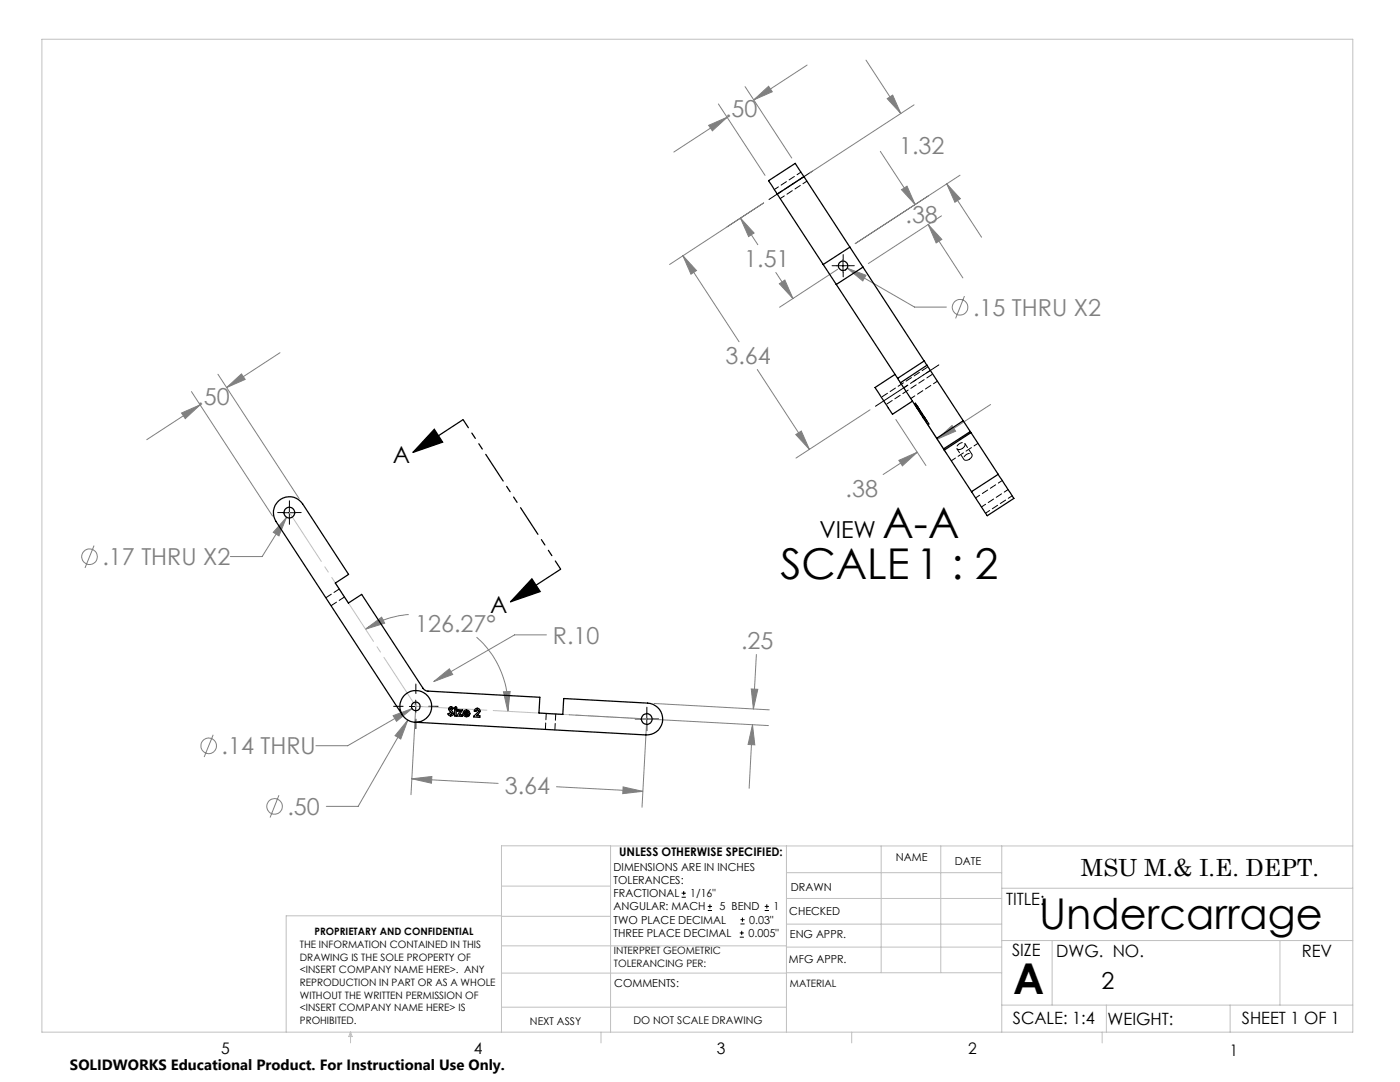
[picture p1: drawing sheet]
<svg xmlns="http://www.w3.org/2000/svg" width="279mm" height="216mm" viewBox="0 0 279 216" stroke-linecap="round" stroke-linejoin="round" font-family="sans-serif">
<g fill="none" stroke="#808080" stroke-width=".2">
<path d="M148.7 17.3l9.3 14.2M150.4 19.9l3-2.7 .7 1.1zM161.1 13l-10.7 6.9M172.8 12l7 10.6M177.1 19.7l1.1-.7 1.6 3.6zM141.4 25l3.7-1.6-2.9 2.7zM143.4 20.7l9.3 14.3M145.1 23.4l-10.6 6.9M175.7 30.2l6.9 10.6M179.9 37.9l1.1-.8 1.6 3.7zM182.4 20.9l-20.9 13.7M188.9 36.7l2.8 3-1.1 .7z"/>
<path d="M188.9 36.7l7 10.6M191.6 35l-20.9 13.6M136.3 51l2.7 3-1.1 .7zM136.3 51l11.2 17.2M147.8 43.5l2.7 3-1.1 .7zM147.8 43.5l3.4 5.3M152.4 40.5l-18.8 12.3M154.8 54.4l3.5 5.2M155.5 56.6l1.1-.7 1.7 3.7zM167.2 53.7l-11.6 7.6M169.1 53.5l3.7 1.4-.6 1.2zM169.1 53.5l13.4 7.8h6.4"/>
<path d="M185.2 44.8l2.8 3-1.2 .7zM185.2 44.8l7 10.7M187.9 43.1l-14.6 9.5M192.5 59.1l-1.8 4.4M38.2 78.1l16.2 24.9M43.5 74.7l16.2 24.8M45.2 77.3l3-2.7 .7 1.1zM55.9 70.4l-10.7 6.9M151.1 73.7l10.4 16M36.2 82.4l3.7-1.6-2.9 2.7zM39.9 80.8l-10.6 6.9M158.8 86.7l1.1-.7 1.6 3.7z"/>
<path d="M173.6 81.8l-14.7 9.6M178.8 83.7l6 9.2M179.4 91.9l3.7-1.7-3 2.8zM182.8 81.1l6 9.2M183.1 90.2l-6.9 4.5M187 87.6l3-2.7 .7 1.1zM197.7 80.7l-10.7 6.9M18.8 108.9l-1.8 4.4M57.2 103.2l-1.5 3.7-1.2-.7zM57.2 103.2l-4.9 7.9h-6.3M72.9 125.6l3.3-2.4 .6 1.2zM81.6 122.6a18.2 18.2 0 0 0-8.7 3"/>
<path d="M86.6 136l3.1-2.5 .6 1.1zM95.1 127.1a18.5 18.5 0 0 1 6.3 14.9M100.5 138h1.3l-.4 4zM109 126.7h-6.3l-16.1 9.3M149.9 137.5h1.3l-.8 4zM151 130.6l-.6 10.9M42.5 146.6l-1.8 4.5M55.7 158.7l-1.8 4.4M78.5 142.8l3.7-1.4-3.1 2.5zM81.4 143.7l-1.4 3.8-1.2-.7zM81.4 143.7l-9.9 17.2h-6.4M82.2 155.4l4-.5-.1 1.4z"/>
<path d="M82.2 155.4l17.2 .9M82.2 141.4l-12.8 7.4h-6.4M82.9 142.2l-.9 16.4M111.1 157l17.2 .9M113.6 142.6l39.8 2.2M124.4 157l3.9 .9-4 .5zM129 144.7l-.9 16.4M130.5 140.4l23 1.2M150.2 144.6l.4 4h-1.3zM150.2 144.6l-.7 12.7"/>
<circle cx="191.6" cy="61.3" r="1.55"/>
<circle cx="17.9" cy="111.1" r="1.55"/>
<circle cx="41.7" cy="148.8" r="1.55"/>
<circle cx="54.8" cy="160.9" r="1.56"/>
</g>
<g fill="none" stroke="#000" stroke-width=".2">
<path d="M167 53h2.5M168.2 51.8v2.5M56.5 102.3h2.5M57.7 101v2.6M83 139.7v2.5M81.7 141h2.5M127.8 143.5h2.6M129.1 142.2v2.5M136 179h.9M136 178.2h.9M136.5 177.8v.8M141.3 181.7h.8"/>
<path d="M141.3 180.9h.8M141.7 180.4v.9M147.6 187h.8M147.6 186.2h.8M147.8 184.4h.8M147.8 183.5h.8M148 185.7v.9M148.2 183.1v.8M152.6 181.7h.9M152.6 180.9h.9M153 180.4v.9"/>
</g>
<path d="M86.7 85.7l1.6 2.5-5.9 2.1zM92.4 83.7l-10 6.6M106.2 115.5l1.6 2.5-5.9 2.1zM111.9 113.6l-10 6.5" fill="none" stroke="#000" stroke-width=".25"/>
<path d="M111.9 113.6l-19.5-29.9" fill="none" stroke="#000" stroke-width=".25" stroke-dasharray="6.3 1.3 1.3 1.3 1.3 1.3" stroke-dashoffset="4.4"/>
<g fill="none" stroke="#000" stroke-width=".2" stroke-dasharray="15.2 1.3 1.3 1.3">
<path d="M167 53h-.9M168.3 51.8v-1M168.3 54.3v.9M169.5 53h1M56.5 102.3h-1.1M57.8 101v-1.1M57.8 103.5v1.1M59 102.3h1.1M83 138.4v-1.9M80.5 140.9h-2M83 143.5v1.9M85.5 140.9h1.9"/>
<path d="M127.8 143.5h-1.1M129.1 142.2v-1.1M129.1 144.7v1.1M130.4 143.5h1"/>
</g>
<path d="M153.5 39.8l8.6-5.7" fill="none" stroke="#000" stroke-width=".2" stroke-dasharray="15.2 1.3 1.3 1.3" stroke-dashoffset="12"/>
<path d="M174.7 81.1l12.7-8.3" fill="none" stroke="#000" stroke-width=".2" stroke-dasharray="15.2 1.3 1.3 1.3" stroke-dashoffset="7.6"/>
<path d="M83 140.9l-25.2-38.6M129.1 143.5l-46.1-2.6" fill="none" stroke="#c0c0c0" stroke-width=".2" stroke-dasharray="15.2 1.3 1.3 1.3" stroke-dashoffset="3.6"/>
<g fill="none" stroke="#c0c0c0" stroke-width=".2">
<path d="M8.4 7.8h261.6v198.2h-261.6zM100.1 176.8h21.7M121.8 168.8v37.2M157 168.8v37.2M157 179.3h42.9M157 174.1h42.9M175.9 168.8v25.3M187.7 168.8v25.3M199.9 177.2h70.1M199.9 168.8v37.2M270 168.8h-169.9v37.2M100.1 194.2h56.9"/>
<path d="M100.1 188.7h56.9M100.1 182.8h21.7M100.1 182.7h-43v23.3M157 194.1h42.9M157 184.4h42.9M157 189h42.9M199.9 187.7h70.1M210 187.7v12.9M255.4 187.7v12.9M70 206v2.1M70 206l.3 .8h-.7zM100.1 201h56.9"/>
<path d="M119.9 206v2.1M170 206v2.1M199.9 200.6h70.1M220 206v2.1M220.8 200.6v5.4M245.5 200.6v5.4"/>
</g>
<path d="M106.2 115.5l1.6 2.5-5.9 2.1zM86.7 85.7l1.6 2.5-5.9 2.1z" fill="#000"/>
<g fill="#808080">
<path d="M124.4 157l3.9 .9-4 .5zM82.2 155.4l4-.5-.1 1.4zM100.5 138h1.3l-.4 4zM72.9 125.6l3.3-2.4 .6 1.2z"/>
<path d="M86.6 136l3.7-1.4-.6-1.1zM81.4 143.7l-2.6 3.1 1.2 .7zM78.5 142.8l.6 1.1 3.1-2.5zM57.2 103.2l-2.7 3 1.2 .7zM45.2 77.3l3-2.7 .7 1.1zM36.2 82.4l3.7-1.6-2.9 2.7zM149.9 137.5h1.3l-.8 4zM150.2 144.6l.4 4h-1.3zM150.4 19.9l3-2.7 .7 1.1zM141.4 25l3.7-1.6-2.9 2.7zM179.9 37.9l1.1-.8 1.6 3.7zM185.2 44.8l2.8 3-1.2 .7zM169.1 53.5l3.1 2.6 .6-1.2zM177.1 19.7l1.1-.7 1.6 3.6zM188.9 36.7l2.8 3-1.1 .7zM136.3 51l2.7 3-1.1 .7zM158.8 86.7l1.1-.7 1.6 3.7zM179.4 91.9l3.7-1.7-3 2.8zM187 87.6l3-2.7 .7 1.1zM147.8 43.5l2.7 3-1.1 .7zM155.5 56.6l1.1-.7 1.7 3.7z"/>
</g>
<g fill="none" stroke="#000" stroke-width=".25">
<path d="M155.1 38.7l24 36.8M160.4 35.2l-1.7-2.6-5.3 3.5 1.7 2.6M160.4 35.2l24 36.8M160.4 35.2l-5.3 3.5M169.6 49.3l-5.3 3.5M172.2 53.3l-5.3 3.5M178.6 74.7l-4 2.6 3.3 5.1 .2 .3 4-2.7M179.1 75.5l.6 .9M179.7 76.4l7.2 11.1M184.4 72l.6 .9M184.4 72l-5.3 3.5M185 72.9l8.6 13.2"/>
<path d="M185 72.9l-5.3 3.5M184.3 83.3l-.1 .1M184.3 83.4v.1M186.9 87.5l1.4 2.1M188.3 89.6l.2 .2M188.5 89.8l5.4 8.3M192.2 84l-5.3 3.5M193.6 86.1l-5.3 3.5M193.6 86.1l.2 .2M193.8 86.3l-5.3 3.5M193.8 86.3l5.4 8.4M199.2 94.7l3.2 4.7-5.4 3.5-3.1-4.8"/>
<path d="M199.2 94.7l-5.3 3.4M80.3 142.7l-25.2-38.7a3.2 3.2 0 0 1 .9-4.4 3.2 3.2 0 0 1 4.4 .9l9.2 14.1-2.7 1.7 2.6 4 2.7-1.7 12.5 19.1 .6 .2 22.4 1.2-.1 3.2 4.7 .3 .2-3.2 16.8 .9a3.2 3.2 0 0 1 3 3.4 3.2 3.2 0 0 1-3.4 2.9l-46.1-2.5M89.7 141.1h.5l.3 .3-.2 .1-.2-.1-.2 .1a1.2 1.2 0 0 1 .5 1.1l-.3 .2a.59 .59 0 0 1-.7-.3l.3-.2 .1 .2a.2 .2 0 0 0 .3 0 .2 .2 0 0 0 0-.3l-.5-.5a.41 .41 0 0 1 .1-.6zM90.8 141.6h.3l-.1 1.3-.3-.1zM91.3 141.6l1 .1-.6 .9 .5 .1v.2h-1l.6-1h-.5zM92.7 141.8a.71 .71 0 0 1 .8 0 .71 .71 0 0 1 .3 .7l-1.1-.1 .3 .3 .4-.1 .3 .2a.7 .7 0 0 1-1.1 0 .7 .7 0 0 1 .1-1zM92.8 142.1l.3-.1 .4 .2zM94.9 141.4a.56 .56 0 0 1 .8 .1 .56 .56 0 0 1-.1 .8l-.5 .5h.7l-.1 .4-1.2-.1 1-1.2-.1-.3h-.3l-.1 .3h-.3z"/>
<circle cx="168.3" cy="53" r=".94"/>
<circle cx="57.7" cy="102.3" r="1.08"/>
<circle cx="83" cy="141" r="3.2"/>
<circle cx="83" cy="141" r=".87"/>
<circle cx="90.9" cy="141.3" r=".21"/>
<circle cx="129.1" cy="143.5" r="1.07"/>
</g>
<g fill="none" stroke="#000" stroke-width=".2" stroke-dasharray="1.3 .6">
<path d="M182.7 80.4v.1M182.7 80.4l-.3 .2M182.7 80.5l.3 .4M182.7 80.5l-.2 .2M182.8 80.6l-.2 .1M182.9 80.7l-.3 .1M182.9 80.7l-.2 .2M182.9 80.8l.1 .1M182.9 80.8l-.2 .1M183 81.4l.3-.1M183 81l.2 .2M183 81l-.2 .1"/>
<path d="M183 80.9l-.2 .2M183.1 81v.1M183.1 81.1l.1 .1M183.1 81.1l-.2 .1M183.2 81.2l-.2 .1M183.2 81.2l-.2 .2M183.2 81.7l.2-.1M183.3 81.3v.1M183.3 81.3l-.3 .2M183.3 81.4l.1 .1M183.3 81.4l-.2 .1M183.4 82l.2-.2"/>
<path d="M183.4 81.5l.3 .5M183.4 81.5l-.2 .2M183.5 81.7l-.2 .1M183.5 81.7l-.2 .2M183.7 81.9l-.2 .2M183.7 82l.2 .2M183.7 82l-.2 .2M183.8 82.1l-.2 .1M183.9 82.3l-.2 .1M183.9 82.3v.1M183.9 82.2l-.3 .2M183.9 82.3l-.2 .2"/>
<path d="M183.9 82.4l-.2 .1M184 82.4l-.3 .1M184 82.5l-.2 .1M184.1 82.6l-.2 .1M184.1 82.7l-.2 .1M184.2 82.7l-.2 .2M184.3 83.3l.2-.1M184.3 82.9l-.3 .1M184.3 82.9l-.2 .1M184.4 83v.1M184.4 83.6l.3-.2M184.4 83l-.3 .2"/>
<path d="M184.4 83.1l-.2 .1M184.4 83.1l-.2 .2M184.5 83.2l-.2 .1M184.5 83.2l-.2 .2M184.5 83.3l-.2 .1M184.6 83.3l-.3 .1M184.6 83.3l-.2 .2M184.6 83.4l-.2 .1M184.7 83.6l-.2 .1M184.8 83.8l-.2 .1M184.8 83.8l.2 .3M184.9 83.8l-.2 .1"/>
<path d="M184.9 83.9l-.2 .1M185 84l-.2 .1M185 84.1l-.2 .1M185 84.1h.1M185.1 84.1l.2 .3M185.1 84.1l-.2 .1M185.3 84.4l-.2 .1M185.3 84.4l.1 .2M185.4 84.6l-.2 .2M67.7 117.5l-2.6 1.8M66.1 120.8l2.7-1.7M109 142.3l-.2 3.2"/>
<path d="M110.7 145.6l.2-3.1"/>
</g>
<path d="M155.7 39.6l5.3-3.5M159.9 34.3l-5.3 3.5M160.5 35.2l-5.4 3.5M185.7 73.9l-5.3 3.5M187.1 76l-5.3 3.5M183.9 82.4l.4 .6M189.9 91.9l5.3-3.4M191 89.5l1.4 2.2M194 90.6l-1.4-2.1M200 95.9l-5.3 3.4M202 98.9l-5.3 3.5M195.9 101.1l5.3-3.4" fill="none" stroke="#000" stroke-width=".2" stroke-dasharray="1.3 .6" stroke-dashoffset=".3"/>
<path d="M192.1 89.5l.2-.2a.55 .55 0 0 0 .3-.8 .55 .55 0 0 0-.9-.1l-.5 .3a.55 .55 0 0 0-.2 .8 .55 .55 0 0 0 .8 .1l.3-.1M193.5 91.6l.2-.2a.55 .55 0 0 0 .3-.8 .55 .55 0 0 0-.9 0l-.5 .3a.55 .55 0 0 0-.2 .8 .55 .55 0 0 0 .8 .1l.3-.2" fill="none" stroke="#000" stroke-width=".2" stroke-dasharray="1.3 .6" stroke-dashoffset=".1"/>
<path d="M184.4 83.1l.4 .7" fill="none" stroke="#000" stroke-width=".2" stroke-dasharray="1.3 .6" stroke-dashoffset=".4"/>
<path d="M185.2 73.2l-9.3 6.1M176.9 80.7l9.3-6.1" fill="none" stroke="#000" stroke-width=".2" stroke-dasharray="1.3 .6" stroke-dashoffset="-.2"/>
<g font-size="8.5">
<text x="176.1" y="107.4">A-A</text>
<text x="155.7" y="115.6">SCALE1 : 2</text>
<text x="207.4" y="185.3">Undercarrage</text>
<text x="202.2" y="198.3">A</text>
</g>
<g font-size="4.7" fill="#808080">
<text x="144.7" y="23.3">.50</text>
<text x="179.4" y="30.8">1.32</text>
<text x="180.7" y="44.6">.38</text>
<text x="148.5" y="53.3">1.51</text>
<text x="194.2" y="63">.15 THRU X2</text>
<text x="144.8" y="72.7">3.64</text>
<text x="39.4" y="80.8">.50</text>
<text x="168.8" y="99.2">.38</text>
<text x="20.5" y="112.8">.17 THRU X2</text>
<text x="82.9" y="126.1">126.27°</text>
<text x="110.4" y="128.4">R.10</text>
<text x="147.9" y="129.6">.25</text>
<text x="44.2" y="150.5">.14 THRU</text>
<text x="100.7" y="158.4">3.64</text>
<text x="57.4" y="162.6">.50</text>
</g>
<g font-size="4.7">
<text x="78.4" y="92.4">A</text>
<text x="163.5" y="107.3">VIEW</text>
<text x="97.9" y="122.3">A</text>
<text x="215.7" y="174.7">MSU M.&amp; I.E. DEPT.</text>
<text x="219.8" y="197.3">2</text>
</g>
<g font-size="3.4">
<text x="200.8" y="180.5">TITLE:</text>
<text x="202" y="190.8">SIZE</text>
<text x="210.8" y="190.9">DWG. NO.</text>
<text x="259.8" y="191">REV</text>
<text x="202.1" y="204.4">SCALE: 1:4</text>
<text x="221" y="204.5">WEIGHT:</text>
<text x="247.8" y="204.4">SHEET 1 OF 1</text>
</g>
<g font-size="3.2">
<text x="44.2" y="210.4">5</text>
<text x="94.6" y="210.3">4</text>
<text x="143.1" y="210.4">3</text>
<text x="193.2" y="210.3">2</text>
<text x="245.4" y="210.6">1</text>
</g>
<text font-size="3" x="14" y="213.5">SOLIDWORKS Educational Product. For Instructional Use Only.</text>
<text font-size="2.4" x="123.6" y="170.8">UNLESS OTHERWISE SPECIFIED:</text>
<g font-size="2.2">
<text x="122.5" y="173.7">DIMENSIONS ARE IN INCHES</text>
<text x="178.8" y="171.8">NAME</text>
<text x="190.6" y="172.5">DATE</text>
<text x="122.5" y="176.4">TOLERANCES:</text>
<text x="122.5" y="179">FRACTIONAL</text>
<text x="137.8" y="179">1/16&quot;</text>
<text x="157.8" y="177.8">DRAWN</text>
<text x="122.5" y="184.3">TWO PLACE DECIMAL</text>
<text x="122.5" y="181.7">ANGULAR: MACH</text>
<text x="143.6" y="181.7">5 BEND</text>
<text x="149.5" y="184.3">0.03&quot;</text>
<text x="154.4" y="181.7">1</text>
<text x="157.5" y="182.5">CHECKED</text>
<text x="122.5" y="187">THREE PLACE DECIMAL</text>
<text x="149.4" y="187">0.005&quot;</text>
<text x="157.6" y="187.2">ENG APPR.</text>
<text x="122.6" y="197">COMMENTS:</text>
<text x="157.4" y="192.2">MFG APPR.</text>
</g>
<g font-size="2.1">
<text x="105.8" y="204.5">NEXT ASSY</text>
<text x="126.4" y="204.3">DO NOT SCALE DRAWING</text>
</g>
<g font-size="2">
<text x="59.8" y="189.2">THE INFORMATION CONTAINED IN THIS</text>
<text x="59.8" y="191.7">DRAWING IS THE SOLE PROPERTY OF</text>
<text x="62.8" y="186.5">PROPRIETARY AND CONFIDENTIAL</text>
<text x="122.5" y="190.4">INTERPRET GEOMETRIC</text>
<text x="59.8" y="194.2">&lt;INSERT COMPANY NAME HERE&gt;. ANY</text>
<text x="59.8" y="196.8">REPRODUCTION IN PART OR AS A WHOLE</text>
<text x="122.5" y="192.9">TOLERANCING PER:</text>
<text x="157.7" y="197">MATERIAL</text>
<text x="59.8" y="199.3">WITHOUT THE WRITTEN PERMISSION OF</text>
<text x="59.8" y="201.8">&lt;INSERT COMPANY NAME HERE&gt; IS</text>
<text x="59.8" y="204.3">PROHIBITED.</text>
</g>
</svg>
